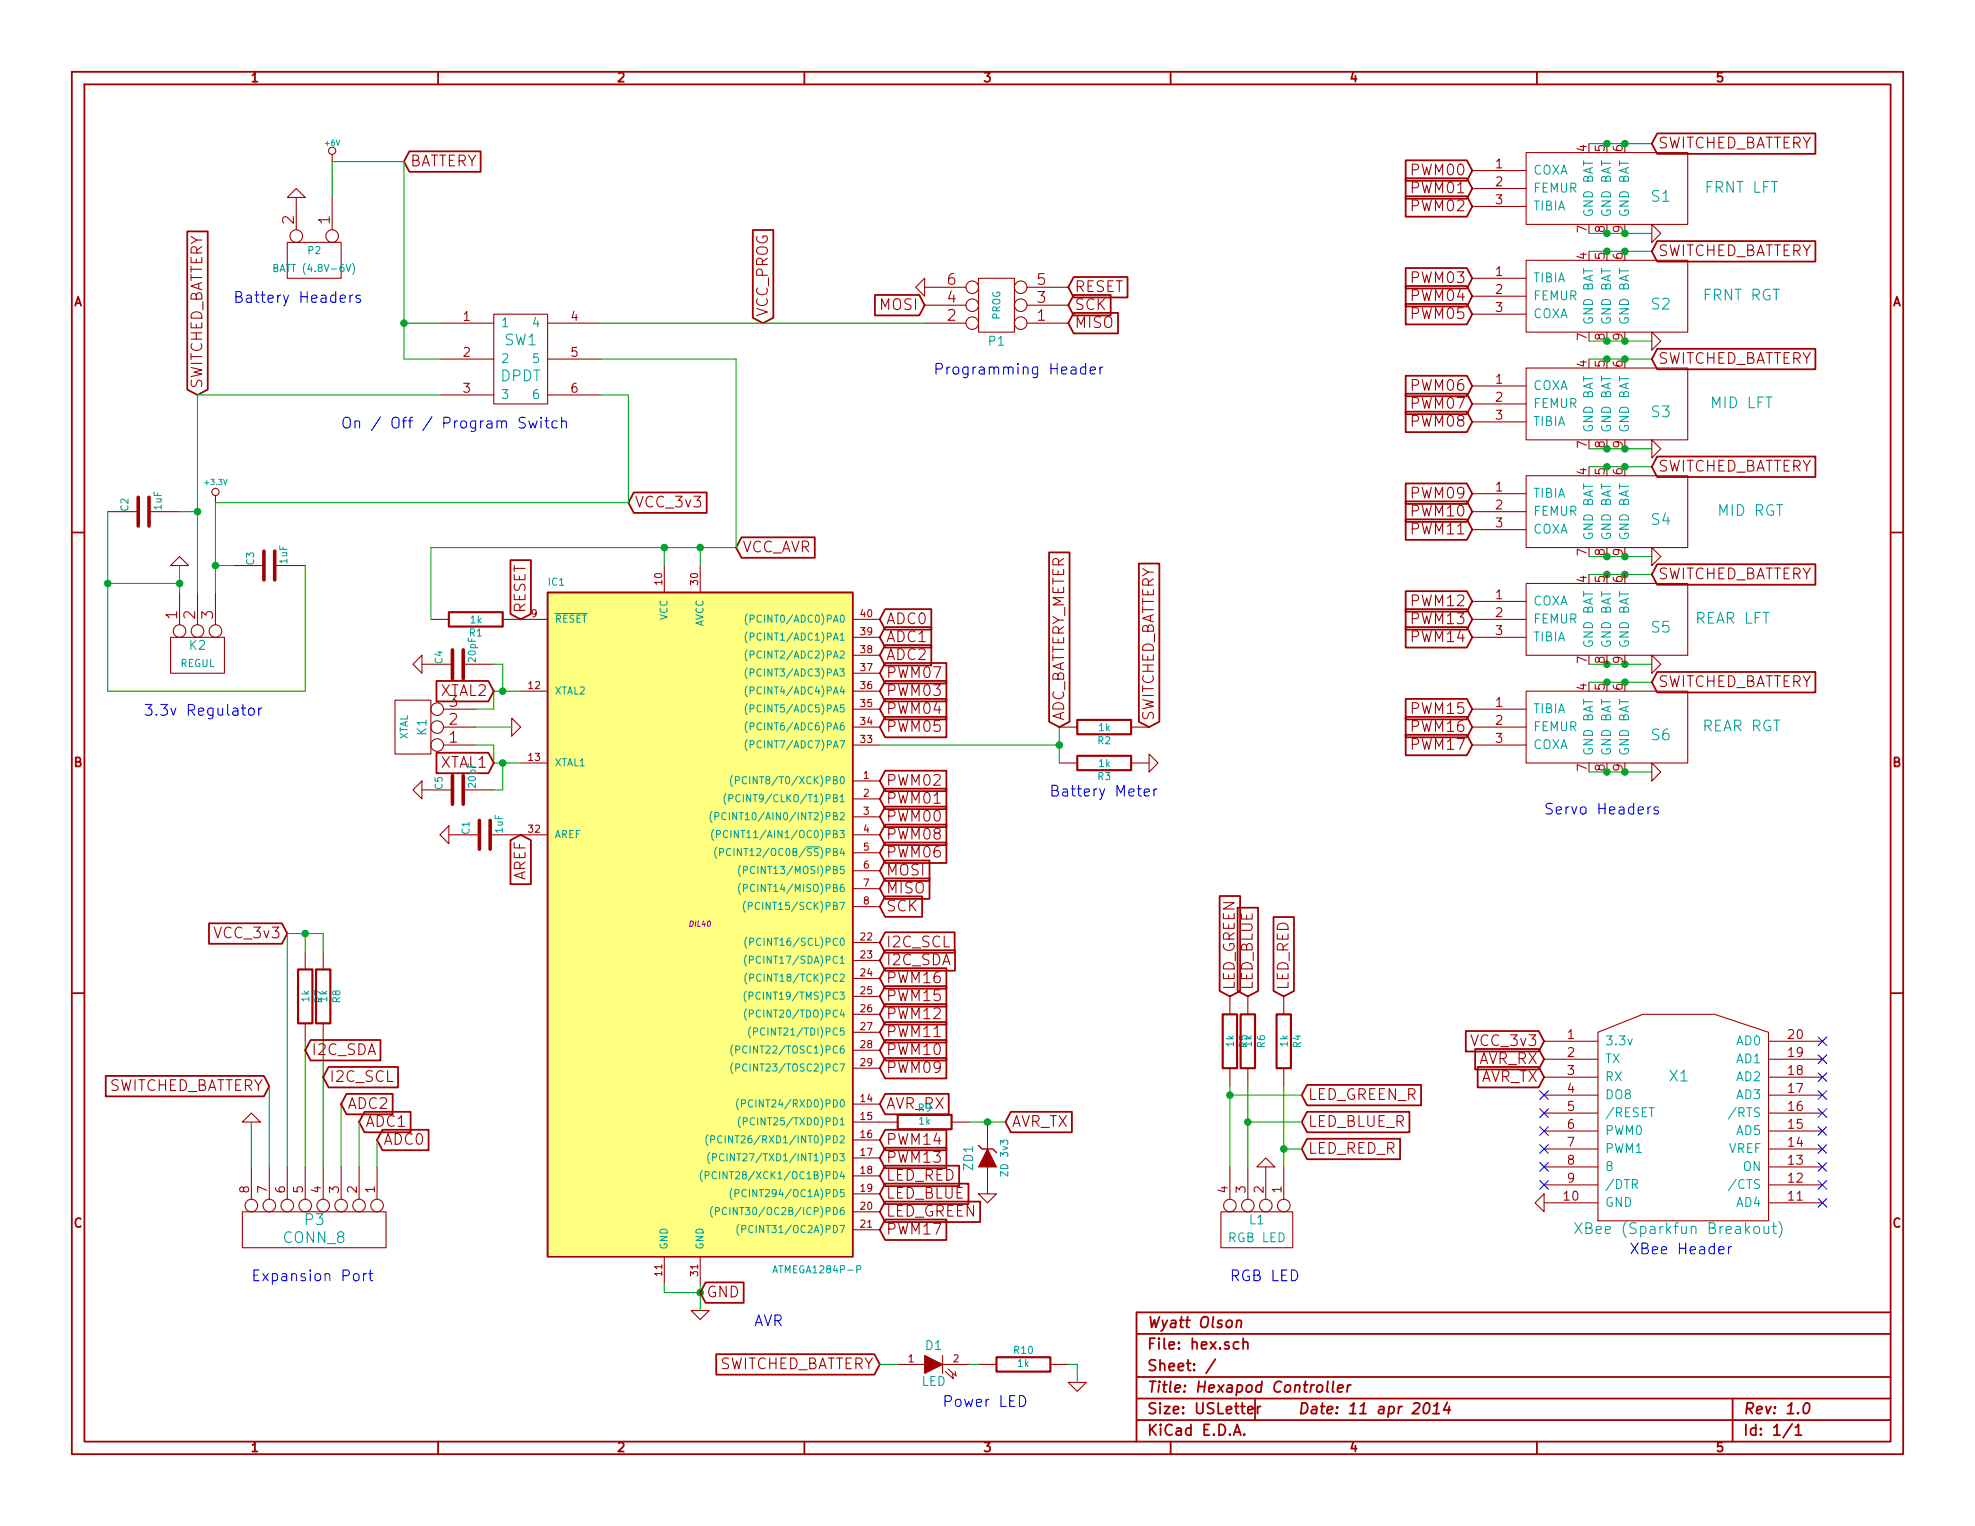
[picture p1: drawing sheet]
<svg xmlns="http://www.w3.org/2000/svg" width="279mm" height="216mm" viewBox="0 0 279 216" stroke-linecap="round" stroke-linejoin="round" font-family="sans-serif">
<g fill="none" stroke="#a00000" stroke-width=".25">
<path d="M10.2 10.2h259v195.5h-259zM11.9 11.9h255.6v192.1h-255.6zM62 10.2v1.7M113.8 10.2v1.7M165.6 10.2v1.7M217.4 10.2v1.7M234.4 18.9h22.4v2.9h-22.4l-.7-1.5zM26.5 32.7h2.9v22.4l-1.5 .8-1.4-.8zM57.9 21.4h10.1v2.9h-10.1l-.8-1.4zM106.5 32.5h2.9v12.5l-1.5 .7-1.4-.7zM151.9 39.2h7.6v2.9h-7.6l-.8-1.5zM198.9 22.7h8.6l.8 1.4-.8 1.5h-8.6z"/>
<path d="M198.9 25.2h8.6l.8 1.5-.8 1.4h-8.6zM198.9 27.8h8.6l.8 1.4-.8 1.5h-8.6zM198.9 37.9h8.6l.8 1.5-.8 1.4h-8.6zM234.4 34.1h22.4v2.9h-22.4l-.7-1.4zM123.8 41.7h6.2l.8 1.5-.8 1.4h-6.2zM151.9 44.3h6.3v2.9h-6.3l-.8-1.5zM151.9 41.7h5.2v2.9h-5.2l-.8-1.4zM198.9 40.5h8.6l.8 1.4-.8 1.5h-8.6zM198.9 43h8.6l.8 1.5-.8 1.4h-8.6zM198.9 53.2h8.6l.8 1.4-.8 1.5h-8.6zM198.9 55.7h8.6l.8 1.5-.8 1.4h-8.6zM198.9 58.2h8.6l.8 1.5-.8 1.4h-8.6z"/>
<path d="M234.4 49.4h22.4v2.8h-22.4l-.7-1.4zM10.2 75.3h1.7M72.2 79.2h2.9v7.7l-1.4 .7-1.5-.7zM89.7 69.7h10.3v2.9h-10.3l-.8-1.5zM104.9 76h10.4v2.9h-10.4l-.8-1.4zM148.4 78.2h2.9v23.9l-1.4 .8-1.5-.8zM161.1 79.7h2.9v22.4l-1.4 .8-1.5-.8zM198.9 73.5h8.6l.8 1.4-.8 1.5h-8.6zM198.9 70.9h8.6l.8 1.5-.8 1.4h-8.6zM198.9 68.4h8.6l.8 1.5-.8 1.4h-8.6zM234.4 64.6h22.4v2.9h-22.4l-.7-1.5zM234.4 79.8h22.4v2.9h-22.4l-.7-1.4z"/>
<path d="M267.5 75.3h1.7M61.7 96.3h7.4l.7 1.5-.7 1.4h-7.4zM77.5 83.8h43.1v94h-43.1zM125.2 96.3h8.7v2.9h-8.7l-.7-1.4zM125.2 98.9h8.7v2.9h-8.7l-.7-1.5zM125.2 93.8h8.7v2.9h-8.7l-.7-1.4zM125.2 88.7h6.5v2.9h-6.5l-.7-1.4zM125.2 86.2h6.5v2.9h-6.5l-.7-1.5zM125.2 91.3h6.5v2.9h-6.5l-.7-1.5zM198.9 98.9h8.6l.8 1.4-.8 1.5h-8.6zM198.9 88.7h8.6l.8 1.5-.8 1.4h-8.6zM198.9 86.2h8.6l.8 1.4-.8 1.5h-8.6z"/>
<path d="M198.9 83.6h8.6l.8 1.5-.8 1.4h-8.6zM234.4 95.1h22.4v2.9h-22.4l-.7-1.5zM61.7 106.5h7.4l.7 1.5-.7 1.4h-7.4zM72.2 118.9l1.5-.8 1.4 .8v6.2h-2.9zM125.2 114.1h8.7v2.9h-8.7l-.7-1.4zM125.2 111.6h8.7v2.9h-8.7l-.7-1.5zM125.2 109h8.7v2.9h-8.7l-.7-1.4zM125.2 101.4h8.7v2.9h-8.7l-.7-1.4zM125.2 119.2h8.7v2.9h-8.7l-.7-1.4zM125.2 116.7h8.7v2.9h-8.7l-.7-1.5zM198.9 104h8.6l.8 1.4-.8 1.5h-8.6zM198.9 101.4h8.6l.8 1.5-.8 1.4h-8.6z"/>
<path d="M29.6 130.6h10.3l.7 1.5-.7 1.4h-10.3zM125.2 139.5h8.7v2.9h-8.7l-.7-1.4zM125.2 137h8.7v2.9h-8.7l-.7-1.5zM125.2 121.7h6.3v2.9h-6.3l-.7-1.4zM125.2 124.3h6.3v2.9h-6.3l-.7-1.5zM125.2 126.8h5.3v2.9h-5.3l-.7-1.4zM125.2 131.9h9.9v2.9h-9.9l-.7-1.4zM125.2 134.4h9.9v2.9h-9.9l-.7-1.4zM172.5 126.8h2.9v13.4l-1.4 .8-1.5-.8zM175.1 128.4h2.9v11.8l-1.5 .8-1.4-.8zM180.2 129.7h2.9v10.5l-1.5 .8-1.4-.8zM10.2 140.5h1.7"/>
<path d="M15 152.2h22.3l.8 1.5-.8 1.4h-22.3zM43.9 147.1h9.9v2.9h-9.9l-.7-1.4zM46.5 151h9.8v2.8h-9.8l-.8-1.4zM49 154.8h6.5v2.9h-6.5l-.7-1.5zM51.6 157.3h6.5v2.9h-6.5l-.8-1.4zM54.1 159.8h6.5v2.9h-6.5l-.8-1.4zM125.2 159.8h8.7v2.9h-8.7l-.7-1.4zM125.2 142.1h8.7v2.9h-8.7l-.7-1.5zM125.2 144.6h8.7v2.9h-8.7l-.7-1.4zM125.2 147.1h8.7v2.9h-8.7l-.7-1.4zM125.2 149.7h8.7v2.9h-8.7l-.7-1.5zM125.2 154.8h9v2.9h-9l-.7-1.5z"/>
<path d="M143 157.3h8.6v2.9h-8.6l-.8-1.4zM184.9 153.5h16.1v2.9h-16.1l-.8-1.5zM184.9 157.3h14.5v2.9h-14.5l-.8-1.4zM207.4 145.9h10.3l.7 1.4-.7 1.5h-10.3zM208.7 148.4h9l.7 1.5-.7 1.4h-9zM209 151h8.7l.7 1.4-.7 1.4h-8.7zM267.5 140.5h1.7M125.2 162.4h8.7v2.9h-8.7l-.7-1.5zM125.2 172.5h8.7v2.9h-8.7l-.7-1.4zM125.2 164.9h10.5v2.9h-10.5l-.7-1.4zM125.2 170h13.5v2.9h-13.5l-.7-1.4zM125.2 167.5h11.8v2.9h-11.8l-.7-1.5z"/>
<path d="M184.9 161.1h13.2v2.9h-13.2l-.8-1.4zM99.8 181.4h5.4v2.9h-5.4l-.7-1.4zM101.3 191.6h22.4l.8 1.4-.8 1.5h-22.4zM160.8 188.7h106.7M160.8 194.8h106.7M160.8 197.9h106.7M171.9 192.3l-1.3 2M175 186.9a.38 .38 0 0 1 .6 .1l-.1 .8M175 186.8l-.1 1M175.2 189.9a.48 .48 0 0 0-.6 .1l-.1 .6a.48 .48 0 0 0 .7 .2M175.9 190a.38 .38 0 0 1 .6 .1v.8M175.9 189.3v1.6"/>
<path d="M176.5 199.5l.8-.1-.1-.3-.4-.1-.3 .2 .1 .7 .2 .1 .4-.1M177.5 197.9v3M177.9 199v1M178.3 199l-.2 .1-.2 .2M186.5 196a.38 .38 0 0 1 .6 .2l-.1 .6a.41 .41 0 0 1-.7-.1v-.5zM187.9 195.4l-.2 1.3 .2 .3M188.6 195.4l-.1 1.3 .2 .3M189.2 196.4l.8-.1-.1-.3-.1-.1-.4 .1-.2 .7 .2 .3 .4-.1M190.7 195.9l-.1 1.1M191.1 195.9l-.3 .1-.2 .2M201.6 198.6a.35 .35 0 0 1 .4-.1 .35 .35 0 0 1 .2 .3 .87 .87 0 0 1-.5 1.2l-.2-.1a1.14 1.14 0 0 1 .1-1.3zM202.7 200h.9"/>
<path d="M202.8 198.9l.6-.4-.2 1.5M204.7 198.4l-.5 1.1h1M205 199l-.1 1M245.1 197.9v6.1M255.4 198.6a.34 .34 0 0 1 .6 .2 .87 .87 0 0 1-.6 1.2l-.2-.1a1.13 1.13 0 0 1 .2-1.3zM267.5 185.7h-106.7v18.3M62 204v1.7M113.8 204v1.7M160.8 200.9h106.7M165.6 204v1.7M174.5 203l.5-1.5 .5 1.5M174.7 202.6h.7"/>
<path d="M176 202.9l.1 .1h-.1h-.1l.1-.1v.1M217.4 204v1.7M253.5 201.4l-1.3 2M254 202l.4-.5v1.5M254 203h.9"/>
</g>
<path d="M77.5 83.8h43.1v94h-43.1z" fill="#ffff80" stroke="#ffff80" stroke-width=".25"/>
<g fill="none" stroke="#a00000" stroke-width=".15">
<path d="M40.6 34.3h7.7v5.1h-7.7zM40.6 27.9l1.3-1.2 1.3 1.2zM41.9 27.9v4.6M47 21.8v1.1M47 27.9v4.6M130.8 39.4v2.5l-1.3-1.3zM138.4 39.4h5.1v7.6h-5.1zM208.3 24.1h7.6M208.3 26.7h7.6M208.3 29.2h7.6M208.3 39.4h7.6M215.9 21.6h22.9v10.2h-22.9z"/>
<path d="M215.9 36.8h22.9v10.2h-22.9zM233.7 31.8l1.2 1.2-1.2 1.3zM62.2 45.7h7.6M62.2 50.8h7.6M62.2 55.9h7.6M69.8 44.5h7.7v12.7h-7.7zM77.5 45.7h7.6M77.5 50.8h7.6M77.5 55.9h7.6M130.8 45.7h5.9M130.8 43.2h5.9M130.8 40.6h5.9"/>
<path d="M145.3 45.7h5.8M145.3 43.2h5.8M145.3 40.6h5.8M208.3 41.9h7.6M208.3 44.5h7.6M208.3 54.6h7.6M208.3 57.2h7.6M208.3 59.7h7.6M215.9 52.1h22.9v10.1h-22.9zM233.7 47l1.2 1.3-1.2 1.2zM15.2 72.4h4.4M21.1 72.4h4.3"/>
<path d="M30.5 70.1v1M208.3 69.9h7.6M208.3 72.4h7.6M208.3 74.9h7.6M215.9 67.3h22.9v10.2h-22.9zM233.7 62.2l1.2 1.3-1.2 1.3zM233.7 77.5l1.2 1.2-1.2 1.3zM24.1 90.2h7.6v5.1h-7.6zM24.1 80l1.3-1.3 1.3 1.3zM25.4 83.8v4.6M27.9 83.8v4.6M30.5 83.8v4.6"/>
<path d="M33 80h4.3M38.9 80h4.3M55.9 99.1h5.1v7.6h-5.1zM58.4 94l1.3-1.3v2.6zM59.7 94h4.3M61 87.6h2.5M65.5 94h4.3M71.1 87.6h6.4M73.7 97.8h3.8M94 80v3.8M99.1 80v3.8M120.6 87.6h3.9"/>
<path d="M120.6 97.8h3.9M120.6 95.3h3.9M120.6 92.7h3.9M120.6 90.2h3.9M208.3 87.6h7.6M208.3 90.2h7.6M208.3 85.1h7.6M215.9 97.8h22.9v10.2h-22.9zM215.9 82.6h22.9v10.1h-22.9zM233.7 92.7l1.2 1.3-1.2 1.3zM58.4 111.8l1.3-1.3v2.5zM59.7 111.8h4.3"/>
<path d="M62.2 118.1l1.3-1.3v2.6zM62.7 105.4h4.6M62.7 102.9h4.6M62.7 100.3h4.6M63.5 118.1h4.3M65.5 111.8h4.3M69.3 118.1h8.2M72.4 101.6l1.3 1.3-1.3 1.2zM73.7 108h3.8M120.6 110.5h3.9M120.6 113h3.9M120.6 115.6h3.9"/>
<path d="M120.6 118.1h3.9M120.6 105.4h3.9M120.6 102.9h3.9M120.6 100.3h3.9M149.9 108h2.5M149.9 102.9h2.5M160 108h2.6M160 102.9h2.6M162.6 106.7l1.2 1.3-1.2 1.2zM208.3 105.4h7.6M208.3 102.9h7.6M208.3 100.3h7.6"/>
<path d="M233.7 108l1.2 1.2-1.2 1.3zM43.2 134.6v2.6M45.7 134.6v2.6M120.6 120.7h3.9M120.6 123.2h3.9M120.6 125.7h3.9M120.6 128.3h3.9M120.6 133.4h3.9M120.6 135.9h3.9M120.6 138.4h3.9M34.3 158.8l1.3-1.3 1.2 1.3zM43.2 144.8v2.5"/>
<path d="M45.7 144.8v2.5M120.6 156.2h3.9M120.6 158.8h6.4M120.6 141h3.9M120.6 143.5h3.9M120.6 146.1h3.9M120.6 148.6h3.9M120.6 151.1h3.9M134.6 158.8h2.6M139.7 158.8v3.8M174 141v2.5M174 151.1v2.6"/>
<path d="M176.5 141v2.5M176.5 151.1v2.6M181.6 141v2.5M181.6 151.1v2.6M218.4 147.3h7.7M218.4 149.9h7.7M218.4 152.4h7.7M218.4 154.9h7.7M218.4 157.5h7.7M226.1 146.1l6.3-2.6h10.2l7.6 2.6v26.6h-24.1zM250.2 147.3h7.6M250.2 149.9h7.6"/>
<path d="M250.2 152.4h7.6M250.2 154.9h7.6M250.2 157.5h7.6M34.3 171.5h20.3v5h-20.3zM35.6 165.1v4.6M38.1 165.1v4.6M40.6 165.1v4.6M43.2 165.1v4.6M45.7 165.1v4.6M48.3 165.1v4.6M50.8 165.1v4.6M53.3 165.1v4.6"/>
<path d="M94 177.8v3.8M99.1 177.8v3.8M120.6 171.5h3.9M120.6 174h3.9M120.6 161.3h3.9M120.6 163.8h3.9M120.6 166.4h3.9M120.6 168.9h3.9M138.4 168.9h2.6l-1.3 1.3zM139.7 165.1v3.8M172.7 171.5h10.2v5h-10.2zM174 165.1v4.6"/>
<path d="M176.5 165.1v4.6M177.8 165.1l1.3-1.3 1.2 1.3zM179.1 165.1v4.6M181.6 165.1v4.6M217.2 170.2l1.2-1.3v2.6zM218.4 160h7.7M218.4 162.6h7.7M218.4 165.1h7.7M218.4 167.6h7.7M218.4 170.2h7.7M250.2 160h7.6M250.2 162.6h7.6"/>
<path d="M250.2 165.1h7.6M250.2 167.6h7.6M250.2 170.2h7.6M97.8 185.4h2.5l-1.2 1.3zM127 193h3.8M133.3 191.8v2.5M133.3 193h3.9M133.7 194.1l1.2 1-.2-.7M134.1 193.7l1.2 1-.2-.6M138.4 193h2.6M148.6 193h2.5M151.1 195.6h2.6l-1.3 1.3z"/>
<circle cx="41.9" cy="33.4" r=".89"/>
<circle cx="47" cy="33.4" r=".89"/>
<circle cx="47" cy="21.3" r=".51"/>
<circle cx="137.5" cy="43.2" r=".89"/>
<circle cx="137.5" cy="45.7" r=".89"/>
<circle cx="137.5" cy="40.6" r=".89"/>
<circle cx="144.4" cy="40.6" r=".89"/>
<circle cx="144.4" cy="43.2" r=".89"/>
<circle cx="144.4" cy="45.7" r=".89"/>
<circle cx="30.5" cy="69.6" r=".51"/>
<circle cx="25.4" cy="89.3" r=".89"/>
<circle cx="27.9" cy="89.3" r=".89"/>
<circle cx="30.5" cy="89.3" r=".89"/>
<circle cx="61.8" cy="105.4" r=".89"/>
<circle cx="61.8" cy="102.9" r=".89"/>
<circle cx="61.8" cy="100.3" r=".89"/>
<circle cx="35.6" cy="170.6" r=".89"/>
<circle cx="38.1" cy="170.6" r=".89"/>
<circle cx="40.6" cy="170.6" r=".89"/>
<circle cx="43.2" cy="170.6" r=".89"/>
<circle cx="45.7" cy="170.6" r=".89"/>
<circle cx="48.3" cy="170.6" r=".89"/>
<circle cx="50.8" cy="170.6" r=".89"/>
<circle cx="53.3" cy="170.6" r=".89"/>
<circle cx="174" cy="170.6" r=".89"/>
<circle cx="176.5" cy="170.6" r=".89"/>
<circle cx="179.1" cy="170.6" r=".89"/>
<circle cx="181.6" cy="170.6" r=".89"/>
</g>
<g fill="none" stroke="#00a0a0" stroke-width=".15">
<path d="M38.8 37.9l.4-.1v-.3l-.4-.1v1h.3l.2-.1v-.2l-.2-.2M49.9 37.3a1.2 1.2 0 0 1 0 1.5M78.5 86.8h4.6M105.7 86.9a1.2 1.2 0 0 0 0 1.5M105.7 99.6a1.2 1.2 0 0 0 0 1.5M105.7 97a1.2 1.2 0 0 0 0 1.6M105.7 94.5a1.2 1.2 0 0 0 0 1.5M105.7 91.9a1.2 1.2 0 0 0 0 1.6M105.7 89.4a1.2 1.2 0 0 0 0 1.6M106.1 87.6l.5-.1 .1-.1-.1-.3-.5-.1v1M106.1 97.7h.5l.1-.2-.1-.3h-.5v1M106.1 95.2l.5-.1 .1-.1-.1-.3-.5-.1v1.1"/>
<path d="M106.1 92.6h.5l.1-.1-.1-.3-.5-.1v1M106.1 90.1l.5-.1 .1-.1-.1-.3h-.5v1M100.7 114.8a1.2 1.2 0 0 0 0 1.6M101 117.3a1.2 1.2 0 0 0 0 1.6M101.1 115.5l.5-.1 .1-.1-.1-.3h-.5v1M101.4 118h.5v-.1v-.3l-.5-.1v1M101.4 119.9a1.2 1.2 0 0 0 0 1.5M102.7 112.3a1.2 1.2 0 0 0 0 1.5M102.7 115.1a.4 .4 0 0 0-.5 0 .4 .4 0 0 0-.1 .4 .37 .37 0 0 0 .2 .4 .37 .37 0 0 0 .4 0M102.9 117.6a.4 .4 0 0 0-.5 0 .4 .4 0 0 0-.1 .5 .37 .37 0 0 0 .2 .4 .37 .37 0 0 0 .4-.1M103.1 113l.5-.1 .1-.1-.1-.3-.5-.1v1M103.6 109.7a1.2 1.2 0 0 0 0 1.6"/>
<path d="M104 110.4h.5l.1-.2-.1-.3h-.5v1M105.6 110a.4 .4 0 0 0-.5 0 .4 .4 0 0 0-.1 .5 .37 .37 0 0 0 .2 .3 .37 .37 0 0 0 .4 0M105.7 104.6a1.2 1.2 0 0 0 0 1.6M105.7 102.1a1.2 1.2 0 0 0 0 1.6M106.1 105.3h.5l.1-.1-.1-.3-.5-.1v1M106.1 102.8l.5-.1 .1-.1-.1-.3h-.5v1M106.1 100.3l.5-.1 .1-.1-.1-.3-.5-.1v1M101.8 120.6l.5-.1 .1-.1-.1-.3-.5-.1v1.1M103.4 120.1a.4 .4 0 0 0-.5 0 .4 .4 0 0 0-.1 .5 .37 .37 0 0 0 .2 .4 .37 .37 0 0 0 .4 0M104.8 122.4a1.2 1.2 0 0 0 0 1.6M104.8 125a1.2 1.2 0 0 0 0 1.5M105.2 123.1h.5v-.2v-.3h-.5v1"/>
<path d="M105.2 125.7l.5-.1v-.1v-.3l-.5-.1v1M105.5 127.5a1.2 1.2 0 0 0 0 1.6M105.6 135.1a1.2 1.2 0 0 0 0 1.6M105.7 132.6a1.2 1.2 0 0 0 0 1.5M105.7 137.7a1.2 1.2 0 0 0 0 1.5M105.9 128.2l.4-.1 .1-.1-.1-.3h-.4v1M106 135.8h.5l.1-.2-.1-.3h-.5v1M106.1 133.3l.5-.1v-.1v-.3l-.5-.1v1.1M106.1 138.4l.5-.1v-.1v-.3l-.5-.1v1M103.7 147.8a1.2 1.2 0 0 0 0 1.6M103.7 150.4a1.2 1.2 0 0 0 0 1.5M104.1 148.5h.5v-.2v-.3h-.5v1"/>
<path d="M104.1 151.1l.5-.1v-.1v-.3l-.5-.1v1M104.5 155.4a1.2 1.2 0 0 0 0 1.6M104.7 158a1.2 1.2 0 0 0 0 1.5M104.9 156.1h.5l.1-.1-.1-.3-.5-.1v1M105.2 158.7l.4-.1 .1-.1-.1-.3-.4-.1v1.1M105.6 140.2a1.2 1.2 0 0 0 0 1.6M105.6 142.7a1.2 1.2 0 0 0 0 1.6M106 140.9l.5-.1v-.1v-.3h-.5v1M106 143.4h.5l.1-.1-.1-.3-.5-.1v1M106.2 145.3a1.2 1.2 0 0 0 0 1.5M106.6 146l.5-.1 .1-.1-.1-.3-.5-.1v1.1M99.4 165.6a1.2 1.2 0 0 0 0 1.6"/>
<path d="M99.8 166.3l.5-.1v-.1v-.3h-.5v1M100.2 160.5a1.2 1.2 0 0 0 0 1.6M100.4 163.1a1.2 1.2 0 0 0 0 1.5M100.6 161.2h.4l.1-.2-.1-.3h-.4v1M100.8 170.7a1.2 1.2 0 0 0 0 1.5M100.8 163.8l.5-.1 .1-.1-.1-.3-.5-.1v1M101.2 171.4l.5-.1 .1-.1-.1-.3-.5-.1v1.1M101.3 165.9a.4 .4 0 0 0-.5 0 .4 .4 0 0 0-.1 .4 .37 .37 0 0 0 .2 .4 .37 .37 0 0 0 .4 0M102.1 160.8a.4 .4 0 0 0-.5 0 .4 .4 0 0 0-.1 .5 .37 .37 0 0 0 .2 .3 .37 .37 0 0 0 .4 0M102.4 163.3a.4 .4 0 0 0-.5 0 .4 .4 0 0 0-.1 .5 .37 .37 0 0 0 .2 .4 .37 .37 0 0 0 .4-.1M102.8 170.9a.4 .4 0 0 0-.5 0 .4 .4 0 0 0-.1 .5 .37 .37 0 0 0 .2 .4 .37 .37 0 0 0 .4 0M103.6 168.1a1.2 1.2 0 0 0 0 1.6"/>
<path d="M104 168.8h.5v-.1v-.3l-.5-.1v1M104.5 173.2a1.2 1.2 0 0 0 0 1.6M105 173.9h.4l.1-.2-.1-.3h-.4v1M121.2 179.6h.5l.1-.2-.1-.3h-.5v1M222.8 173l1 1.5M223.8 173l-1 1.5M249.6 173.5v.8a.39 .39 0 0 0 .6 .1M250.2 173.5v1M250.7 173.5h.6M250.9 173v1.3l.1 .1 .3 .1M251.7 172.8a1.75 1.75 0 0 1 0 2.3"/>
</g>
<g fill="none" stroke="#00a000" stroke-width=".15">
<path d="M47 27.9v-5h10.1v27.9h5.1M224.8 20.3h8.9M224.8 33h8.9M224.8 35.6h8.9M57.1 45.7h5.1M62.2 55.9h-34.3v27.9M85.1 50.8h19v26.7h-43.1v10.1M85.1 55.9h3.8v15.2h-58.4v12.7M85.1 45.7h45.7M224.8 48.3h8.9M224.8 50.8h8.9M15.2 72.4v25.4h28v-17.8"/>
<path d="M25.4 72.4h2.5M94 77.5v2.5M99.1 77.5v2.5M224.8 63.5h8.9M224.8 66h8.9M224.8 78.7h8.9M15.2 82.6h10.2M25.4 80v3.8M30.5 80h2.5M69.8 94h1.3v3.8M73.7 97.8h-3.9v2.5h-2.5M224.8 81.3h8.9"/>
<path d="M224.8 94h8.9M224.8 96.5h8.9M67.3 105.4h2.5v2.6h3.9M67.3 102.9h5.1M71.1 108v3.8h-1.3M124.5 105.4h25.4M149.9 102.9v5.1M224.8 109.2h8.9M43.2 132.1v2.5M45.7 134.6v-2.5h-5.1v33M35.6 158.8v6.3M38.1 153.7v11.4"/>
<path d="M43.2 147.3v17.8M45.7 147.3v17.8M48.3 156.2v8.9M50.8 158.8v6.3M137.2 158.8h5M174 153.7v11.4M174 154.9h10.1M176.5 153.7v11.4M176.5 158.8h7.6M181.6 153.7v11.4M53.3 161.3v3.8M181.6 162.6h2.5"/>
<path d="M94 181.6v1.3h5.1M99.1 181.6v3.8M124.5 193h2.5M137.2 193h1.2M151.1 193h1.3v2.6"/>
</g>
<g fill="#00a000" stroke="#00a000" stroke-width=".25">
<circle cx="94" cy="77.5" r=".41"/>
<circle cx="99.1" cy="182.9" r=".41"/>
<circle cx="227.3" cy="20.3" r=".41"/>
<circle cx="229.9" cy="20.3" r=".41"/>
<circle cx="229.9" cy="33" r=".41"/>
<circle cx="227.3" cy="33" r=".41"/>
<circle cx="227.3" cy="35.6" r=".41"/>
<circle cx="229.9" cy="35.6" r=".41"/>
<circle cx="229.9" cy="48.3" r=".41"/>
<circle cx="227.3" cy="48.3" r=".41"/>
<circle cx="227.3" cy="50.8" r=".41"/>
<circle cx="229.9" cy="50.8" r=".41"/>
<circle cx="229.9" cy="63.5" r=".41"/>
<circle cx="227.3" cy="63.5" r=".41"/>
<circle cx="227.3" cy="66" r=".41"/>
<circle cx="229.9" cy="66" r=".41"/>
<circle cx="229.9" cy="78.7" r=".41"/>
<circle cx="227.3" cy="78.7" r=".41"/>
<circle cx="227.3" cy="81.3" r=".41"/>
<circle cx="229.9" cy="81.3" r=".41"/>
<circle cx="229.9" cy="94" r=".41"/>
<circle cx="227.3" cy="94" r=".41"/>
<circle cx="227.3" cy="96.5" r=".41"/>
<circle cx="229.9" cy="96.5" r=".41"/>
<circle cx="229.9" cy="109.2" r=".41"/>
<circle cx="227.3" cy="109.2" r=".41"/>
<circle cx="27.9" cy="72.4" r=".41"/>
<circle cx="25.4" cy="82.6" r=".41"/>
<circle cx="15.2" cy="82.6" r=".41"/>
<circle cx="43.2" cy="132.1" r=".41"/>
<circle cx="174" cy="154.9" r=".41"/>
<circle cx="176.5" cy="158.8" r=".41"/>
<circle cx="181.6" cy="162.6" r=".41"/>
<circle cx="139.7" cy="158.8" r=".41"/>
<circle cx="71.1" cy="97.8" r=".41"/>
<circle cx="71.1" cy="108" r=".41"/>
<circle cx="30.5" cy="80" r=".41"/>
<circle cx="99.1" cy="77.5" r=".41"/>
<circle cx="57.1" cy="45.7" r=".41"/>
<circle cx="149.9" cy="105.4" r=".41"/>
</g>
<path d="M63.5 86.6h7.6v2h-7.6zM152.4 101.9h7.6v2h-7.6zM152.4 106.9h7.6v2.1h-7.6zM42.2 137.2h2v7.6h-2zM44.7 137.2h2v7.6h-2zM127 157.7h7.6v2.1h-7.6zM173 143.5h2v7.6h-2zM175.5 143.5h2v7.6h-2zM180.6 143.5h2v7.6h-2zM141 192h7.6v2.1h-7.6z" fill="none" stroke="#a00000" stroke-width=".3"/>
<path d="M19.6 70.4v4M21.1 70.4v4M37.3 78v4M38.9 78v4M64 91.9v4.1M65.5 91.9v4.1M64 109.7v4.1M65.5 109.7v4.1M67.8 116.1v4M69.3 116.1v4" fill="none" stroke="#a00000" stroke-width=".51"/>
<g fill="none" stroke="#00f" stroke-width=".15">
<path d="M49.5 41.8v1M49.9 41.8h-.2l-.2 .3M51 41.8h-.4l-.2 .2v.2l.6 .1v.2v.2l-.2 .1-.4-.1M74.3 59.1a.62 .62 0 0 0-.8 .1 .36 .36 0 0 0 .2 .6h.3a.36 .36 0 0 1 .3 .4 .36 .36 0 0 1-.3 .4l-.6-.1M74.8 59.5l.3 1.1 .3-.8 .3 .8 .3-1.1M76.6 59l-.1 .1 .1 .1v-.1v-.1v.2M76.6 59.5v1.1M77.1 59.5h.6M77.3 59v1.4l.1 .1 .3 .1M78.8 59.6a.48 .48 0 0 0-.6 .1l-.1 .6a.48 .48 0 0 0 .7 .2M79.5 59.7a.38 .38 0 0 1 .6 .1v.8M79.5 59v1.6"/>
<path d="M153.6 52a.48 .48 0 0 0-.7 .1v.6a.48 .48 0 0 0 .7 .2M153.6 51.4v1.5M154.2 52.4l.8-.1-.1-.3-.4-.1-.3 .2 .1 .8h.2h.4M155.6 51.9v1M156 51.9l-.2 .1-.2 .2M35.2 100.3a.42 .42 0 0 1 .4-.1 .42 .42 0 0 1 .4 .3v.4a.43 .43 0 0 1-.4 .3 .43 .43 0 0 1-.4-.3zM36.6 100.2v1M37 100.2l-.2 .1-.2 .2M148.8 111.8h.7a.36 .36 0 0 0 .2-.4 .36 .36 0 0 0-.3-.3h-.6v1.5h.6l.3-.1a.4 .4 0 0 0-.1-.6l-.2-.1M233.6 114.1l-.3 .1-.2 .3M234.6 114.2l-.4-.1-.2 .3 .1 .2 .5 .1v.2v.2l-.2 .1-.4-.1M52.4 179.7v1.3l.1 .1 .3 .1"/>
<path d="M230.7 175.9l1 1.5M231.7 175.9l-1 1.5M50.1 180.3a.42 .42 0 0 1 .4-.1 .42 .42 0 0 1 .3 .3v.4a.43 .43 0 0 1-.4 .3 .43 .43 0 0 1-.4-.3zM51.4 180.2v1M51.9 180.2l-.3 .1-.2 .2M52.2 180.2h.6M144.2 197.5a.77 .77 0 0 1 .9 .7 .77 .77 0 0 1-.9 .8z"/>
</g>
<g fill="#a00000" stroke="#a00000" stroke-width=".15">
<path d="M139.7 162.6l1.3 2.5h-2.6z"/>
<path d="M130.8 191.8l2.5 1.2-2.5 1.3z"/>
</g>
<path d="M138.4 162.1l.5 .5h1.6l.5 .5" fill="none" stroke="#a00000" stroke-width=".2"/>
<g fill="none" stroke="#0000c0" stroke-width=".15">
<path d="M217.8 154.3l1.2 1.2M217.8 156.9l1.2 1.2M217.8 159.4l1.2 1.2M219 154.3l-1.2 1.2M219 156.9l-1.2 1.2M219 159.4l-1.2 1.2M257.2 159.4l1.2 1.2M257.2 156.9l1.2 1.2M257.2 154.3l1.2 1.2M257.2 151.8l1.2 1.2M257.2 149.3l1.2 1.2M257.2 146.7l1.2 1.2"/>
<path d="M258.4 159.4l-1.2 1.2M258.4 156.9l-1.2 1.2M258.4 154.3l-1.2 1.2M258.4 151.8l-1.2 1.2M258.4 149.3l-1.2 1.2M258.4 146.7l-1.2 1.2M217.8 162l1.2 1.2M217.8 164.5l1.2 1.2M217.8 167l1.2 1.2M219 162l-1.2 1.2M219 164.5l-1.2 1.2M219 167l-1.2 1.2"/>
<path d="M257.2 169.6l1.2 1.2M257.2 167l1.2 1.2M257.2 164.5l1.2 1.2M257.2 162l1.2 1.2M258.4 169.6l-1.2 1.2M258.4 167l-1.2 1.2M258.4 164.5l-1.2 1.2M258.4 162l-1.2 1.2"/>
</g>
<g font-size="2.1" fill="#a00000">
<text x="58.1" y="23.6">BATTERY</text>
<text x="234.6" y="21.1">SWITCHED_BATTERY</text>
<text x="199.8" y="24.9">PWM00</text>
<text x="199.8" y="27.4">PWM01</text>
<text x="199.8" y="30">PWM02</text>
<text x="41.7" y="31.7" transform="rotate(-90 41.7 31.7)">2</text>
<text x="46.7" y="31.7" transform="rotate(-90 46.7 31.7)">1</text>
<text x="134" y="40.4">6</text>
<text x="146.7" y="40.4">5</text>
<text x="152" y="41.4">RESET</text>
<text x="199.8" y="40.1">PWM03</text>
<text x="234.6" y="36.3">SWITCHED_BATTERY</text>
<text x="108.7" y="44.8" transform="rotate(-90 108.7 44.8)">VCC_PROG</text>
<text x="124.5" y="43.9">MOSI</text>
<text x="134" y="45.5">2</text>
<text x="134" y="42.9">4</text>
<text x="146.7" y="45.5">1</text>
<text x="146.7" y="42.9">3</text>
<text x="152" y="46.5">MISO</text>
<text x="152" y="43.9">SCK</text>
<text x="199.8" y="42.7">PWM04</text>
<text x="199.8" y="45.2">PWM05</text>
<text x="234.6" y="51.6">SWITCHED_BATTERY</text>
<text x="28.7" y="55" transform="rotate(-90 28.7 55)">SWITCHED_BATTERY</text>
<text x="199.8" y="55.4">PWM06</text>
<text x="199.8" y="57.9">PWM07</text>
<text x="199.8" y="60.5">PWM08</text>
<text x="89.8" y="71.9">VCC_3v3</text>
<text x="199.8" y="70.6">PWM09</text>
<text x="234.6" y="66.8">SWITCHED_BATTERY</text>
<text x="199.8" y="75.7">PWM11</text>
<text x="199.8" y="73.2">PWM10</text>
<text x="105.1" y="78.2">VCC_AVR</text>
<text x="234.6" y="82">SWITCHED_BATTERY</text>
<text x="25.1" y="87.6" transform="rotate(-90 25.1 87.6)">1</text>
<text x="27.7" y="87.6" transform="rotate(-90 27.7 87.6)">2</text>
<text x="30.2" y="87.6" transform="rotate(-90 30.2 87.6)">3</text>
<text x="74.4" y="86.7" transform="rotate(-90 74.4 86.7)">RESET</text>
<text x="125.4" y="88.4">ADC0</text>
<text x="199.8" y="88.4">PWM13</text>
<text x="199.8" y="85.9">PWM12</text>
<text x="125.4" y="90.9">ADC1</text>
<text x="125.4" y="93.5">ADC2</text>
<text x="199.8" y="90.9">PWM14</text>
<text x="62.2" y="98.6">XTAL2</text>
<text x="63.6" y="100.1">3</text>
<text x="125.4" y="98.6">PWM03</text>
<text x="125.4" y="101.1">PWM04</text>
<text x="125.4" y="96">PWM07</text>
<text x="150.6" y="102" transform="rotate(-90 150.6 102)">ADC_BATTERY_METER</text>
<text x="163.3" y="102" transform="rotate(-90 163.3 102)">SWITCHED_BATTERY</text>
<text x="199.8" y="101.1">PWM15</text>
<text x="234.6" y="97.3">SWITCHED_BATTERY</text>
<text x="63.6" y="105.2">1</text>
<text x="63.6" y="102.6">2</text>
<text x="125.4" y="103.6">PWM05</text>
<text x="199.8" y="106.2">PWM17</text>
<text x="199.8" y="103.6">PWM16</text>
<text x="62.2" y="108.7">XTAL1</text>
<text x="125.4" y="113.8">PWM01</text>
<text x="125.4" y="111.3">PWM02</text>
<text x="125.4" y="116.3">PWM00</text>
<text x="125.4" y="118.9">PWM08</text>
<text x="74.4" y="124.8" transform="rotate(-90 74.4 124.8)">AREF</text>
<text x="125.4" y="121.4">PWM06</text>
<text x="125.4" y="124">MOSI</text>
<text x="125.4" y="126.5">MISO</text>
<text x="125.4" y="129">SCK</text>
<text x="30.5" y="132.8">VCC_3v3</text>
<text x="125.4" y="134.1">I2C_SCL</text>
<text x="125.4" y="136.7">I2C_SDA</text>
<text x="125.4" y="141.7">PWM15</text>
<text x="125.4" y="139.2">PWM16</text>
<text x="174.8" y="140.1" transform="rotate(-90 174.8 140.1)">LED_GREEN</text>
<text x="177.3" y="140.1" transform="rotate(-90 177.3 140.1)">LED_BLUE</text>
<text x="182.4" y="140.1" transform="rotate(-90 182.4 140.1)">LED_RED</text>
<text x="44.1" y="149.4">I2C_SDA</text>
<text x="125.4" y="144.3">PWM12</text>
<text x="125.4" y="146.8">PWM11</text>
<text x="125.4" y="149.4">PWM10</text>
<text x="208.3" y="148.1">VCC_3v3</text>
<text x="14.7" y="154.4">SWITCHED_BATTERY</text>
<text x="46.6" y="153.2">I2C_SCL</text>
<text x="125.4" y="151.9">PWM09</text>
<text x="185.1" y="155.7">LED_GREEN_R</text>
<text x="208.9" y="150.6">AVR_RX</text>
<text x="209.1" y="153.2">AVR_TX</text>
<text x="49.2" y="157">ADC2</text>
<text x="51.7" y="159.5">ADC1</text>
<text x="125.4" y="157">AVR_RX</text>
<text x="143.2" y="159.5">AVR_TX</text>
<text x="185.1" y="159.5">LED_BLUE_R</text>
<text x="54.3" y="162.1">ADC0</text>
<text x="125.4" y="162.1">PWM14</text>
<text x="125.4" y="164.6">PWM13</text>
<text x="125.4" y="167.1">LED_RED</text>
<text x="185.1" y="163.3">LED_RED_R</text>
<text x="125.4" y="172.2">LED_GREEN</text>
<text x="125.4" y="169.7">LED_BLUE</text>
<text x="125.4" y="174.8">PWM17</text>
<text x="100" y="183.6">GND</text>
<text x="162.3" y="191">File: hex.sch</text>
<text x="162.3" y="188">Wyatt Olson</text>
<text x="101" y="193.8">SWITCHED_BATTERY</text>
<text x="162.3" y="197.1">Title: Hexapod Controller</text>
<text x="162.3" y="194.1">Sheet: /</text>
<text x="162.3" y="203.2">KiCad E.D.A.</text>
<text x="162.3" y="200.2">Size: USLetter</text>
<text x="183.6" y="200.2">Date: 11 apr 2014</text>
<text x="246.6" y="200.2">Rev: 1.0</text>
<text x="246.6" y="203.2">Id: 1/1</text>
</g>
<g font-size="2.1" fill="#00a0a0">
<text x="233.7" y="28.6">S1</text>
<text x="241.3" y="27.4">FRNT LFT</text>
<text x="233.7" y="43.9">S2</text>
<text x="241" y="42.6">FRNT RGT</text>
<text x="71.4" y="48.9">SW1</text>
<text x="70.8" y="54">DPDT</text>
<text x="233.7" y="59.1">S3</text>
<text x="242.2" y="57.8">MID LFT</text>
<text x="233.7" y="74.3">S4</text>
<text x="243.2" y="73.1">MID RGT</text>
<text x="233.7" y="89.6">S5</text>
<text x="239.9" y="88.3">REAR LFT</text>
<text x="233.7" y="104.8">S6</text>
<text x="240.8" y="103.6">REAR RGT</text>
<text x="236.2" y="153.1">X1</text>
<text x="43.2" y="173.4">P3</text>
<text x="40.2" y="175.9">CONN_8</text>
<text x="224.4" y="174.7">XBee (Sparkfun Breakout)</text>
</g>
<g font-size="2.1" fill="#00f">
<text x="33" y="42.9">Battery Headers</text>
<text x="132.1" y="53.1">Programming Header</text>
<text x="48.3" y="60.7">On / Off / Program Switch</text>
<text x="20.3" y="101.3">3.3v Regulator</text>
<text x="150.3" y="112.8">Battery Meter</text>
<text x="218.4" y="115.3">Servo Headers</text>
<text x="232" y="177.5">XBee Header</text>
<text x="35.6" y="181.4">Expansion Port</text>
<text x="174" y="181.4">RGB LED</text>
<text x="106.7" y="187.7">AVR</text>
<text x="133.3" y="199.1">Power LED</text>
</g>
<g font-size="1.8" fill="#a00000">
<text x="35.6" y="11.7">1</text>
<text x="87.4" y="11.7">2</text>
<text x="139.2" y="11.7">3</text>
<text x="191" y="11.7">4</text>
<text x="242.8" y="11.7">5</text>
<text x="211.6" y="23.9">1</text>
<text x="224.5" y="21.4" transform="rotate(-90 224.5 21.4)">4</text>
<text x="227.1" y="21.4" transform="rotate(-90 227.1 21.4)">5</text>
<text x="229.6" y="21.4" transform="rotate(-90 229.6 21.4)">6</text>
<text x="211.6" y="26.4">2</text>
<text x="211.6" y="29">3</text>
<text x="224.5" y="32.9" transform="rotate(-90 224.5 32.9)">7</text>
<text x="227.1" y="32.9" transform="rotate(-90 227.1 32.9)">8</text>
<text x="229.6" y="32.9" transform="rotate(-90 229.6 32.9)">9</text>
<text x="211.6" y="39.1">1</text>
<text x="211.6" y="41.7">2</text>
<text x="224.5" y="36.7" transform="rotate(-90 224.5 36.7)">4</text>
<text x="227.1" y="36.7" transform="rotate(-90 227.1 36.7)">5</text>
<text x="229.6" y="36.7" transform="rotate(-90 229.6 36.7)">6</text>
<text x="10.4" y="43.4">A</text>
<text x="65.6" y="45.5">1</text>
<text x="80.8" y="45.5">4</text>
<text x="211.6" y="44.2">3</text>
<text x="267.7" y="43.4">A</text>
<text x="65.6" y="50.5">2</text>
<text x="80.8" y="50.5">5</text>
<text x="224.5" y="51.9" transform="rotate(-90 224.5 51.9)">4</text>
<text x="224.5" y="48.1" transform="rotate(-90 224.5 48.1)">7</text>
<text x="227.1" y="51.9" transform="rotate(-90 227.1 51.9)">5</text>
<text x="227.1" y="48.1" transform="rotate(-90 227.1 48.1)">8</text>
<text x="229.6" y="51.9" transform="rotate(-90 229.6 51.9)">6</text>
<text x="229.6" y="48.1" transform="rotate(-90 229.6 48.1)">9</text>
<text x="65.6" y="55.6">3</text>
<text x="80.8" y="55.6">6</text>
<text x="211.6" y="54.4">1</text>
<text x="211.6" y="56.9">2</text>
<text x="211.6" y="59.4">3</text>
<text x="224.5" y="63.3" transform="rotate(-90 224.5 63.3)">7</text>
<text x="227.1" y="63.3" transform="rotate(-90 227.1 63.3)">8</text>
<text x="229.6" y="63.3" transform="rotate(-90 229.6 63.3)">9</text>
<text x="211.6" y="69.6">1</text>
<text x="224.5" y="67.2" transform="rotate(-90 224.5 67.2)">4</text>
<text x="227.1" y="67.2" transform="rotate(-90 227.1 67.2)">5</text>
<text x="229.6" y="67.2" transform="rotate(-90 229.6 67.2)">6</text>
<text x="211.6" y="72.1">2</text>
<text x="211.6" y="74.7">3</text>
<text x="224.5" y="82.4" transform="rotate(-90 224.5 82.4)">4</text>
<text x="224.5" y="78.6" transform="rotate(-90 224.5 78.6)">7</text>
<text x="227.1" y="82.4" transform="rotate(-90 227.1 82.4)">5</text>
<text x="227.1" y="78.6" transform="rotate(-90 227.1 78.6)">8</text>
<text x="229.6" y="82.4" transform="rotate(-90 229.6 82.4)">6</text>
<text x="229.6" y="78.6" transform="rotate(-90 229.6 78.6)">9</text>
<text x="211.6" y="84.8">1</text>
<text x="211.6" y="87.4">2</text>
<text x="211.6" y="89.9">3</text>
<text x="224.5" y="93.8" transform="rotate(-90 224.5 93.8)">7</text>
<text x="227.1" y="93.8" transform="rotate(-90 227.1 93.8)">8</text>
<text x="229.6" y="93.8" transform="rotate(-90 229.6 93.8)">9</text>
<text x="211.6" y="100.1">1</text>
<text x="224.5" y="97.6" transform="rotate(-90 224.5 97.6)">4</text>
<text x="227.1" y="97.6" transform="rotate(-90 227.1 97.6)">5</text>
<text x="229.6" y="97.6" transform="rotate(-90 229.6 97.6)">6</text>
<text x="211.6" y="102.6">2</text>
<text x="211.6" y="105.2">3</text>
<text x="10.4" y="108.6">B</text>
<text x="224.5" y="109.1" transform="rotate(-90 224.5 109.1)">7</text>
<text x="227.1" y="109.1" transform="rotate(-90 227.1 109.1)">8</text>
<text x="229.6" y="109.1" transform="rotate(-90 229.6 109.1)">9</text>
<text x="267.7" y="108.6">B</text>
<text x="221.8" y="147.1">1</text>
<text x="221.8" y="149.6">2</text>
<text x="253" y="147.1">20</text>
<text x="253" y="149.6">19</text>
<text x="221.8" y="152.1">3</text>
<text x="221.8" y="154.7">4</text>
<text x="253" y="154.7">17</text>
<text x="253" y="152.1">18</text>
<text x="221.8" y="157.2">5</text>
<text x="221.8" y="159.8">6</text>
<text x="253" y="159.8">15</text>
<text x="253" y="157.2">16</text>
<text x="221.8" y="162.3">7</text>
<text x="221.8" y="164.8">8</text>
<text x="221.8" y="167.4">9</text>
<text x="253" y="167.4">12</text>
<text x="253" y="164.8">13</text>
<text x="253" y="162.3">14</text>
<text x="10.4" y="173.7">C</text>
<text x="35.3" y="168.8" transform="rotate(-90 35.3 168.8)">8</text>
<text x="37.8" y="168.8" transform="rotate(-90 37.8 168.8)">7</text>
<text x="40.4" y="168.8" transform="rotate(-90 40.4 168.8)">6</text>
<text x="42.9" y="168.8" transform="rotate(-90 42.9 168.8)">5</text>
<text x="45.5" y="168.8" transform="rotate(-90 45.5 168.8)">4</text>
<text x="48" y="168.8" transform="rotate(-90 48 168.8)">3</text>
<text x="50.5" y="168.8" transform="rotate(-90 50.5 168.8)">2</text>
<text x="53.1" y="168.8" transform="rotate(-90 53.1 168.8)">1</text>
<text x="173.7" y="168.8" transform="rotate(-90 173.7 168.8)">4</text>
<text x="176.3" y="168.8" transform="rotate(-90 176.3 168.8)">3</text>
<text x="178.8" y="168.8" transform="rotate(-90 178.8 168.8)">2</text>
<text x="181.4" y="168.8" transform="rotate(-90 181.4 168.8)">1</text>
<text x="221.3" y="169.9">10</text>
<text x="253" y="169.9">11</text>
<text x="267.7" y="173.7">C</text>
<text x="35.6" y="205.5">1</text>
<text x="87.4" y="205.5">2</text>
<text x="139.2" y="205.5">3</text>
<text x="191" y="205.5">4</text>
<text x="242.8" y="205.5">5</text>
</g>
<g font-size="1.8" fill="#00a0a0">
<text x="216.9" y="24.8">COXA</text>
<text x="216.9" y="27.3">FEMUR</text>
<text x="216.9" y="29.8">TIBIA</text>
<text x="225.4" y="30.7" transform="rotate(-90 225.4 30.7)">GND BAT</text>
<text x="228" y="30.7" transform="rotate(-90 228 30.7)">GND BAT</text>
<text x="230.5" y="30.7" transform="rotate(-90 230.5 30.7)">GND BAT</text>
<text x="216.9" y="40">TIBIA</text>
<text x="70.9" y="46.4">1</text>
<text x="75.5" y="46.4">4</text>
<text x="216.9" y="42.5">FEMUR</text>
<text x="216.9" y="45.1">COXA</text>
<text x="225.4" y="46" transform="rotate(-90 225.4 46)">GND BAT</text>
<text x="228" y="46" transform="rotate(-90 228 46)">GND BAT</text>
<text x="230.5" y="46" transform="rotate(-90 230.5 46)">GND BAT</text>
<text x="70.9" y="51.4">2</text>
<text x="75.5" y="51.4">5</text>
<text x="139.9" y="49">P1</text>
<text x="70.9" y="56.5">3</text>
<text x="75.5" y="56.5">6</text>
<text x="216.9" y="55.2">COXA</text>
<text x="216.9" y="57.8">FEMUR</text>
<text x="216.9" y="60.3">TIBIA</text>
<text x="225.4" y="61.2" transform="rotate(-90 225.4 61.2)">GND BAT</text>
<text x="228" y="61.2" transform="rotate(-90 228 61.2)">GND BAT</text>
<text x="230.5" y="61.2" transform="rotate(-90 230.5 61.2)">GND BAT</text>
<text x="216.9" y="70.5">TIBIA</text>
<text x="216.9" y="73">FEMUR</text>
<text x="216.9" y="75.6">COXA</text>
<text x="225.4" y="76.5" transform="rotate(-90 225.4 76.5)">GND BAT</text>
<text x="228" y="76.5" transform="rotate(-90 228 76.5)">GND BAT</text>
<text x="230.5" y="76.5" transform="rotate(-90 230.5 76.5)">GND BAT</text>
<text x="216.9" y="85.7">COXA</text>
<text x="216.9" y="88.3">FEMUR</text>
<text x="26.8" y="92">K2</text>
<text x="216.9" y="90.8">TIBIA</text>
<text x="225.4" y="91.7" transform="rotate(-90 225.4 91.7)">GND BAT</text>
<text x="228" y="91.7" transform="rotate(-90 228 91.7)">GND BAT</text>
<text x="230.5" y="91.7" transform="rotate(-90 230.5 91.7)">GND BAT</text>
<text x="216.9" y="101">TIBIA</text>
<text x="60.4" y="104" transform="rotate(-90 60.4 104)">K1</text>
<text x="216.9" y="103.5">FEMUR</text>
<text x="216.9" y="106">COXA</text>
<text x="225.4" y="106.9" transform="rotate(-90 225.4 106.9)">GND BAT</text>
<text x="228" y="106.9" transform="rotate(-90 228 106.9)">GND BAT</text>
<text x="230.5" y="106.9" transform="rotate(-90 230.5 106.9)">GND BAT</text>
<text x="227.1" y="148">3.3v</text>
<text x="245.6" y="148">AD0</text>
<text x="227.1" y="150.5">TX</text>
<text x="227.1" y="153">RX</text>
<text x="227.1" y="155.6">DO8</text>
<text x="245.6" y="155.6">AD3</text>
<text x="245.6" y="153">AD2</text>
<text x="245.6" y="150.5">AD1</text>
<text x="227.1" y="158.1">/RESET</text>
<text x="227.1" y="160.7">PWM0</text>
<text x="245.1" y="158.1">/RTS</text>
<text x="245.6" y="160.7">AD5</text>
<text x="137.7" y="165.5" transform="rotate(-90 137.7 165.5)">ZD1</text>
<text x="227.1" y="163.2">PWM1</text>
<text x="227.1" y="165.7">8</text>
<text x="244.4" y="163.2">VREF</text>
<text x="246.5" y="165.7">ON</text>
<text x="176.8" y="173.3">L1</text>
<text x="227.1" y="168.3">/DTR</text>
<text x="227.1" y="170.8">GND</text>
<text x="245.1" y="168.3">/CTS</text>
<text x="245.6" y="170.8">AD4</text>
<text x="173.8" y="175.8">RGB LED</text>
<text x="131" y="191.1">D1</text>
<text x="130.3" y="196.1">LED</text>
</g>
<g font-size="1.4" fill="#00a0a0">
<text x="43.6" y="36">P2</text>
<text x="39.3" y="38.5">BATT (4.8V-6V)</text>
<text x="141.6" y="45.3" transform="rotate(-90 141.6 45.3)">PROG</text>
<text x="18.2" y="72.3" transform="rotate(-90 18.2 72.3)">C2</text>
<text x="22.9" y="72.1" transform="rotate(-90 22.9 72.1)">1uF</text>
<text x="36" y="79.9" transform="rotate(-90 36 79.9)">C3</text>
<text x="40.7" y="79.7" transform="rotate(-90 40.7 79.7)">1uF</text>
<text x="77.6" y="82.9">IC1</text>
<text x="66.5" y="88.2">1k</text>
<text x="78.5" y="88.1">RESET</text>
<text x="94.5" y="87.8" transform="rotate(-90 94.5 87.8)">VCC</text>
<text x="99.6" y="88.8" transform="rotate(-90 99.6 88.8)">AVCC</text>
<text x="106.7" y="88.1">(PCINT0/ADC0)PA0</text>
<text x="25.5" y="94.4">REGUL</text>
<text x="62.7" y="93.9" transform="rotate(-90 62.7 93.9)">C4</text>
<text x="66.4" y="90.1">R1</text>
<text x="67.4" y="93.6" transform="rotate(-90 67.4 93.6)">20pF</text>
<text x="106.7" y="95.8">(PCINT3/ADC3)PA3</text>
<text x="106.7" y="93.2">(PCINT2/ADC2)PA2</text>
<text x="106.7" y="90.7">(PCINT1/ADC1)PA1</text>
<text x="78.5" y="98.3">XTAL2</text>
<text x="106.7" y="100.8">(PCINT5/ADC5)PA5</text>
<text x="106.7" y="98.3">(PCINT4/ADC4)PA4</text>
<text x="57.7" y="104.7" transform="rotate(-90 57.7 104.7)">XTAL</text>
<text x="106.7" y="105.9">(PCINT7/ADC7)PA7</text>
<text x="106.7" y="103.4">(PCINT6/ADC6)PA6</text>
<text x="155.3" y="105.3">R2</text>
<text x="155.4" y="103.5">1k</text>
<text x="62.7" y="111.7" transform="rotate(-90 62.7 111.7)">C5</text>
<text x="67.4" y="111.4" transform="rotate(-90 67.4 111.4)">20pF</text>
<text x="78.5" y="108.5">XTAL1</text>
<text x="104.5" y="113.5">(PCINT9/CLKO/T1)PB1</text>
<text x="105.5" y="111">(PCINT8/T0/XCK)PB0</text>
<text x="155.3" y="110.4">R3</text>
<text x="155.4" y="108.6">1k</text>
<text x="66.5" y="118" transform="rotate(-90 66.5 118)">C1</text>
<text x="71.2" y="117.8" transform="rotate(-90 71.2 117.8)">1uF</text>
<text x="78.5" y="118.6">AREF</text>
<text x="103" y="116.1">(PCINT10/AIN0/INT2)PB2</text>
<text x="103.2" y="118.6">(PCINT11/AIN1/OC0)PB3</text>
<text x="103.5" y="121.2">(PCINT12/OC0B/SS)PB4</text>
<text x="106.1" y="123.7">(PCINT13/MOSI)PB5</text>
<text x="106.1" y="126.2">(PCINT14/MISO)PB6</text>
<text x="106.7" y="128.8">(PCINT15/SCK)PB7</text>
<text x="106.7" y="136.4">(PCINT17/SDA)PC1</text>
<text x="106.9" y="133.9">(PCINT16/SCL)PC0</text>
<text x="43.8" y="141.7" transform="rotate(-90 43.8 141.7)">1k</text>
<text x="45.6" y="141.9" transform="rotate(-90 45.6 141.9)">R7</text>
<text x="46.3" y="141.7" transform="rotate(-90 46.3 141.7)">1k</text>
<text x="48.2" y="141.9" transform="rotate(-90 48.2 141.9)">R8</text>
<text x="106.7" y="141.5">(PCINT19/TMS)PC3</text>
<text x="106.8" y="138.9">(PCINT18/TCK)PC2</text>
<text x="105" y="149.1">(PCINT22/TOSC1)PC6</text>
<text x="106.7" y="144">(PCINT20/TDO)PC4</text>
<text x="107.4" y="146.6">(PCINT21/TDI)PC5</text>
<text x="174.6" y="148.1" transform="rotate(-90 174.6 148.1)">1k</text>
<text x="176.5" y="148.2" transform="rotate(-90 176.5 148.2)">R5</text>
<text x="177.1" y="148.1" transform="rotate(-90 177.1 148.1)">1k</text>
<text x="179" y="148.2" transform="rotate(-90 179 148.2)">R6</text>
<text x="182.2" y="148.1" transform="rotate(-90 182.2 148.1)">1k</text>
<text x="184.1" y="148.2" transform="rotate(-90 184.1 148.2)">R4</text>
<text x="105" y="151.6">(PCINT23/TOSC2)PC7</text>
<text x="102.5" y="161.8">(PCINT26/RXD1/INT0)PD2</text>
<text x="105.9" y="156.7">(PCINT24/RXD0)PD0</text>
<text x="106.1" y="159.3">(PCINT25/TXD0)PD1</text>
<text x="129.9" y="157.3">R9</text>
<text x="130" y="159.2">1k</text>
<text x="101.6" y="166.9">(PCINT28/XCK1/OC1B)PD4</text>
<text x="102.6" y="164.3">(PCINT27/TXD1/INT1)PD3</text>
<text x="142.7" y="166.1" transform="rotate(-90 142.7 166.1)">ZD 3v3</text>
<text x="103" y="172">(PCINT30/OC2B/ICP)PD6</text>
<text x="105" y="169.4">(PCINT294/OC1A)PD5</text>
<text x="94.5" y="176.8" transform="rotate(-90 94.5 176.8)">GND</text>
<text x="99.6" y="176.8" transform="rotate(-90 99.6 176.8)">GND</text>
<text x="105.8" y="174.5">(PCINT31/OC2A)PD7</text>
<text x="109.8" y="180.2">ATMEGA1284P-P</text>
<text x="143.5" y="191.6">R10</text>
<text x="144" y="193.4">1k</text>
</g>
<g font-size="1.4" fill="#a00000">
<text x="93.7" y="82.7" transform="rotate(-90 93.7 82.7)">10</text>
<text x="98.8" y="82.7" transform="rotate(-90 98.8 82.7)">30</text>
<text x="75.2" y="87.4">9</text>
<text x="121.8" y="87.4">40</text>
<text x="121.8" y="89.9">39</text>
<text x="121.8" y="95">37</text>
<text x="121.8" y="92.5">38</text>
<text x="74.8" y="97.5">12</text>
<text x="121.8" y="100.1">35</text>
<text x="121.8" y="97.5">36</text>
<text x="74.8" y="107.7">13</text>
<text x="121.8" y="105.2">33</text>
<text x="121.8" y="102.6">34</text>
<text x="122.2" y="110.2">1</text>
<text x="122.2" y="112.8">2</text>
<text x="74.8" y="117.9">32</text>
<text x="122.2" y="115.3">3</text>
<text x="122.2" y="117.9">4</text>
<text x="122.2" y="120.4">5</text>
<text x="122.2" y="122.9">6</text>
<text x="122.2" y="125.5">7</text>
<text x="122.2" y="128">8</text>
<text x="121.8" y="133.1">22</text>
<text x="121.8" y="135.6">23</text>
<text x="121.8" y="138.2">24</text>
<text x="121.8" y="140.7">25</text>
<text x="121.8" y="143.3">26</text>
<text x="121.8" y="145.8">27</text>
<text x="121.8" y="148.3">28</text>
<text x="121.8" y="156">14</text>
<text x="121.8" y="150.9">29</text>
<text x="121.8" y="158.5">15</text>
<text x="121.8" y="161">16</text>
<text x="121.8" y="163.6">17</text>
<text x="121.8" y="166.1">18</text>
<text x="121.8" y="171.2">20</text>
<text x="121.8" y="173.7">21</text>
<text x="121.8" y="168.7">19</text>
<text x="93.7" y="180.5" transform="rotate(-90 93.7 180.5)">11</text>
<text x="98.8" y="180.5" transform="rotate(-90 98.8 180.5)">31</text>
<text x="128.5" y="192.8">1</text>
<text x="134.9" y="192.8">2</text>
</g>
<g font-size="1.1" fill="#00a0a0">
<text x="46" y="20.7">+6V</text>
<text x="29.1" y="68.7">+3.3V</text>
</g>
<text font-size="1.1" fill="#a000a0" x="97.6" y="131.1">DIL40</text>
</svg>
